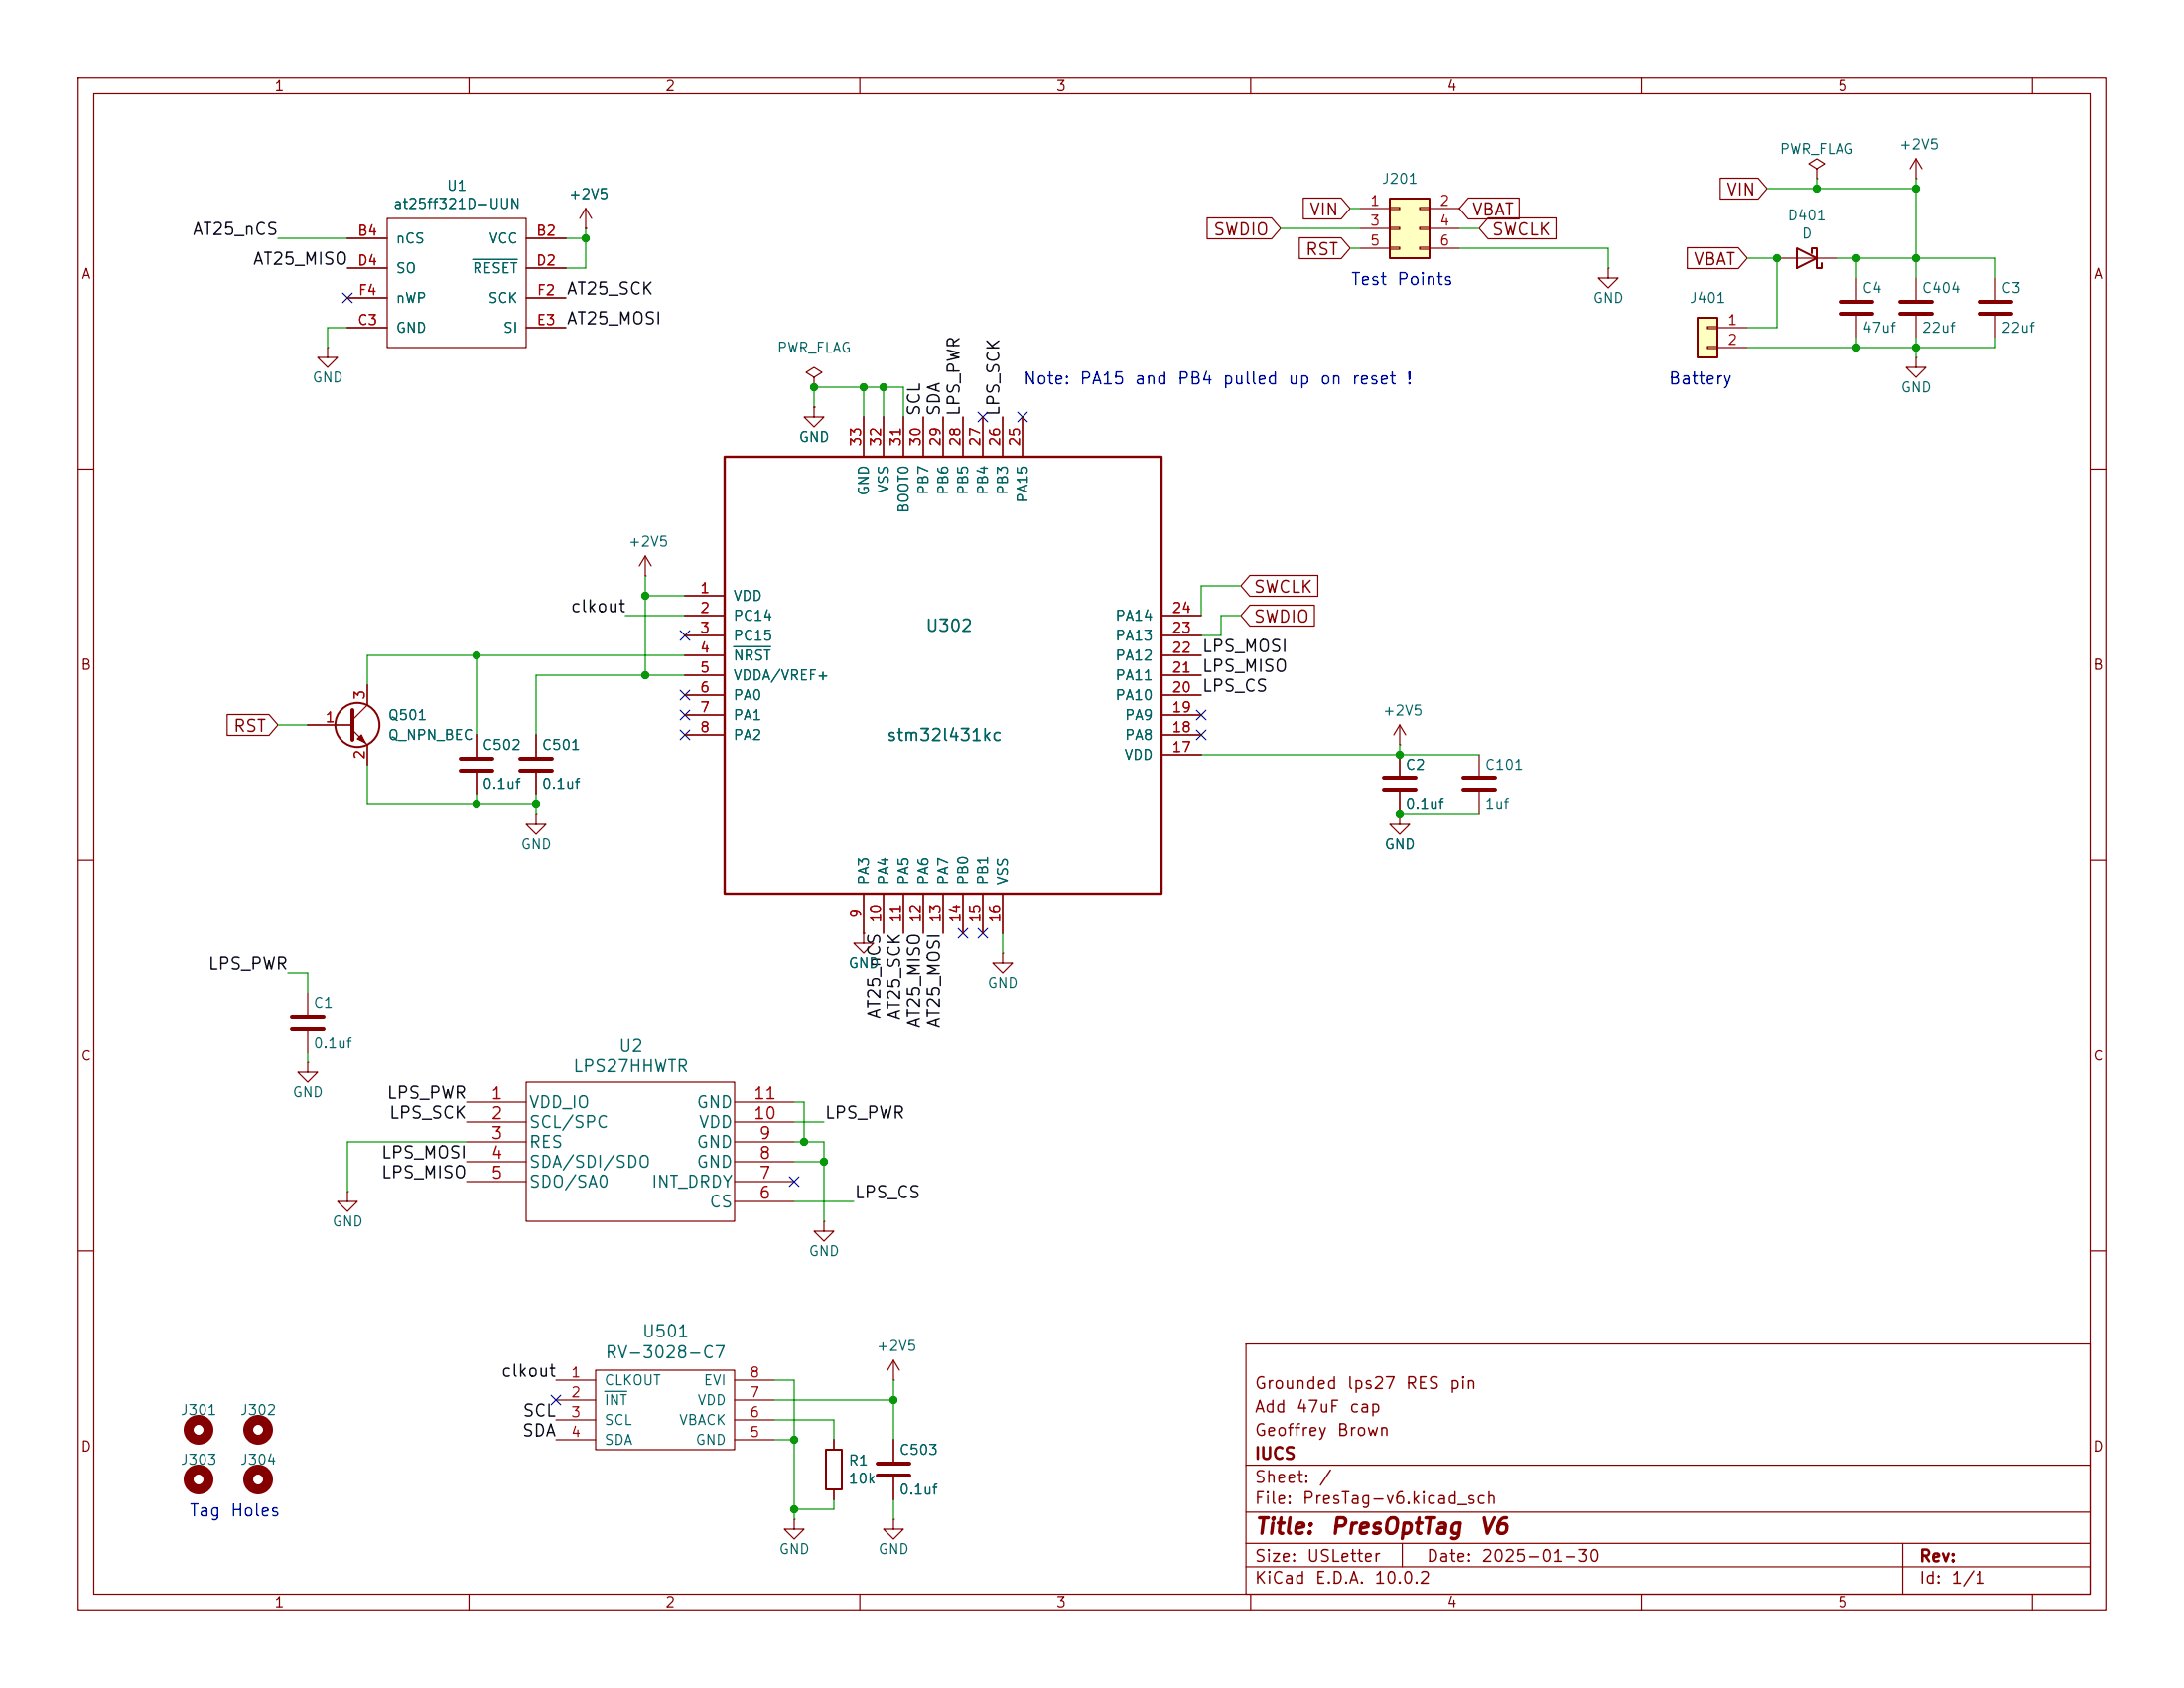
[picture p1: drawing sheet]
<svg xmlns="http://www.w3.org/2000/svg" width="279mm" height="216mm" viewBox="0 0 279 216" stroke-linecap="round" stroke-linejoin="round" font-family="sans-serif">
<g fill="none" stroke="#840000" stroke-width=".15">
<path d="M10 10h259.4v195.9h-259.4zM12 12h255.4v191.9h-255.4zM60 10v2M110 10v2M160 10v2M210 10v2M260 10v2M245.1 45.7v1.3h1.3l-1.3 1.3-1.3-1.3h1.3M245.1 45.7h.1M10 60h2M267.4 60h2M10 110h2"/>
<path d="M267.4 110h2M10 160h2M159.4 171.9h108v32h-108zM267.4 160h2M159.4 197.4h108M159.4 193.4h108M159.4 187.4h108M179.4 197.4v3M243.4 197.4v6.5M60 203.9v2M110 203.9v2M159.4 200.4h108"/>
<path d="M160 203.9v2M210 203.9v2M260 203.9v2"/>
</g>
<path d="M177.8 25.4h5.1v7.6h-5.1z" fill="#ffffc2"/>
<path d="M177.8 25.4h5.1v7.6h-5.1zM229.9 31.8l2.5 1.2-2.5 1.3zM231.8 32.4v-.6h.6v2.5h.6v-.6" fill="none" stroke="#840000" stroke-width=".25"/>
<g fill="none" stroke="#840000" stroke-width=".15">
<path d="M74.9 29.2h.1M74.9 26.7l-.7 1.2M74.9 26.7l.8 1.2M74.9 26.7v2.5M174 26.7h3.8M174 29.2h3.8M174 31.8h3.8M177.8 26.5h1.3v.3h-1.3zM177.8 29.1h1.3v.2h-1.3zM177.8 31.6h1.3v.3h-1.3zM181.6 26.5h1.3v.3h-1.3zM181.6 29.1h1.3v.2h-1.3z"/>
<path d="M181.6 31.6h1.3v.3h-1.3zM182.9 26.7h3.8M182.9 29.2h3.8M182.9 31.8h3.8M205.7 34.3v1.3h1.3l-1.3 1.2-1.2-1.2h1.2M205.7 34.3h.1M227.3 33h7.6M232.4 21.6l1-.6-1-.7-1 .7 1 .6v1.3M232.4 22.9h.1M245.1 22.9h.1M245.1 20.3l-.8 1.3M245.1 20.3l.8 1.3"/>
<path d="M245.1 20.3v2.6M41.9 44.5v1.2h1.3l-1.3 1.3-1.3-1.3h1.3M41.9 44.5h.1M104.1 48.3l1.1-.7-1.1-.6-1 .6 1 .7v1.2M104.1 49.5h.1M104.1 52.1v1.2h1.3l-1.3 1.3-1.2-1.3h1.2M104.1 52.1h.1M82.5 73.7h.1M82.5 71.1l-.7 1.3M82.5 71.1l.8 1.3M82.5 71.1v2.6M68.6 94v2.8"/>
<path d="M68.6 98.8v2.8M179.1 95.3h.1M179.1 92.7l-.8 1.3M179.1 92.7l.7 1.3M179.1 92.7v2.6M179.1 96.5v2.8M189.2 96.5v2.8M68.6 104.1v1.3h1.2l-1.2 1.3-1.3-1.3h1.3M68.6 104.1h.1M110.5 119.4v1.3h1.3l-1.3 1.2-1.3-1.2h1.3M110.5 119.4h.1M179.1 104.1v1.3h1.2l-1.2 1.3-1.3-1.3h1.3"/>
<path d="M179.1 104.1h.1M179.1 101.3v2.8M189.2 101.3v2.8M39.4 135.9v1.3h1.2l-1.2 1.2-1.3-1.2h1.3M39.4 135.9h.1M39.4 127v2.8M39.4 131.8v2.8"/>
</g>
<path d="M66.5 97h4.1M66.5 98.6h4.1M177 99.6h4.1M187.2 99.6h4.1M177 101.1h4.1M187.2 101.1h4.1M37.3 130h4.1M37.3 131.6h4.1" fill="none" stroke="#840000" stroke-width=".51"/>
<path d="M217.2 40.6h2.5v5.1h-2.5z" fill="#ffffc2"/>
<g fill="none" stroke="#840000" stroke-width=".25">
<path d="M217.2 40.6h2.5v5.1h-2.5zM105.7 185.4h2v5.1h-2z"/>
<circle cx="45.7" cy="92.7" r="2.82"/>
</g>
<g fill="none" stroke="#840000" stroke-width=".15">
<path d="M44.4 30.5h5.1M44.4 34.3h5.1M44.4 38.1h5.1M49.5 27.9h17.8v16.6h-17.8zM67.3 30.5h5.1M67.3 34.3h5.1M67.3 38.1h5.1M74.9 29.2h.1M154.4 27.9h8.3l1.1 1.3-1.1 1.3h-8.3zM166.2 30.4h5.4l1.1 1.4-1.1 1.3h-5.4zM166.7 25.3h4.9l1.1 1.4-1.1 1.3h-4.9zM187.8 25.3h6.6v2.7h-6.6l-1.1-1.3z"/>
<path d="M190.4 27.9h8.7v2.6h-8.7l-1.2-1.3zM215.9 31.7h6.5l1.1 1.3-1.1 1.4h-6.5zM220.1 22.8h4.8l1.2 1.3-1.2 1.4h-4.8zM237.5 35.6v2.8M245.1 35.6v2.8M255.3 35.6v2.8M44.4 41.9h5.1M67.3 41.9h5.1M104.1 52.1h.1M110.5 53.3v5.1M113 53.3v5.1M115.6 53.3v5.1"/>
<path d="M118.1 53.3v5.1M120.6 53.3v5.1M123.2 53.3v5.1M125.7 53.3v5.1M128.3 53.3v5.1M130.8 53.3v5.1M218.4 41.8h1.3v.2h-1.3zM218.4 44.3h1.3v.3h-1.3zM219.7 41.9h3.8M219.7 44.5h3.8M237.5 40.4v2.8M245.1 40.4v2.8"/>
<path d="M255.3 40.4v2.8M87.6 76.2h5.1M87.6 78.7h5.1M148.6 78.7h5.1M159.9 73.6h8.7v2.7h-8.7l-1.2-1.4zM159.9 77.4h8.3v2.7h-8.3l-1.2-1.4zM29.1 91.4h5.3l1.2 1.3-1.2 1.3h-5.3zM39.4 92.7h5.7M45.1 93.3l1.9 2v2.5M47 87.6v2.6l-1.9 1.9M61 94v2.8M61 98.8v2.8"/>
<path d="M68.6 94v2.8M68.6 98.8v2.8M87.6 81.3h5.1M87.6 83.8h5.1M87.6 86.4h5.1M87.6 88.9h5.1M87.6 91.4h5.1M87.6 94h5.1M148.6 81.3h5.1M148.6 83.8h5.1M148.6 86.4h5.1M148.6 88.9h5.1"/>
<path d="M148.6 91.4h5.1M148.6 94h5.1M148.6 96.5h5.1M179.1 96.5v2.8M110.5 119.4h.1M110.5 114.3v5.1M113 114.3v5.1M115.6 114.3v5.1M118.1 114.3v5.1M120.6 114.3v5.1M123.2 114.3v5.1M125.7 114.3v5.1"/>
<path d="M128.3 114.3v5.1M179.1 104.1h.1M179.1 101.3v2.8M67.3 138.4h26.7v17.8h-26.7zM128.3 121.9v1.3h1.2l-1.2 1.3-1.3-1.3h1.3M128.3 121.9h.1M44.4 152.4v1.3h1.3l-1.3 1.2-1.2-1.2h1.2M44.4 152.4h.1M59.7 141h7.6M59.7 143.5h7.6M59.7 146.1h7.6M59.7 148.6h7.6"/>
<path d="M59.7 151.1h7.6M94 141h7.6M94 143.5h7.6M94 146.1h7.6M94 148.6h7.6M94 151.1h7.6M94 153.7h7.6M105.4 156.2v1.3h1.3l-1.3 1.3-1.3-1.3h1.3M105.4 156.2h.1M71.1 176.5h5.1M71.1 179.1h5.1M76.2 175.3h17.8v10.1h-17.8z"/>
<path d="M94 176.5h5.1M94 179.1h5.1M114.3 176.5h.1M114.3 174v2.5M114.3 174l-.8 1.3M114.3 174l.8 1.3M71.1 181.6h5.1M71.1 184.2h5.1M94 181.6h5.1M94 184.2h5.1M101.6 194.3v1.3h1.3l-1.3 1.3-1.3-1.3h1.3M101.6 194.3h.1"/>
<path d="M106.7 184.2v1.2M106.7 190.5v1.3M114.3 194.3v1.3h1.3l-1.3 1.3-1.3-1.3h1.3M114.3 194.3h.1M114.3 184.2v2.7M114.3 189v2.8"/>
</g>
<path d="M235.5 38.6h4M243.1 38.6h4M253.2 38.6h4.1M235.5 40.1h4M243.1 40.1h4M253.2 40.1h4.1M45.1 90.8v3.8M58.9 97h4.1M58.9 98.6h4.1M112.3 187.2h4M112.3 188.7h4" fill="none" stroke="#840000" stroke-width=".51"/>
<path d="M45.7 94.5l.5-.5 .5 1z" fill="#840000" stroke="#840000" stroke-width=".15"/>
<path d="M60.5 33.2h5.7M93.9 82.7h4.7M77.3 178h2.9" fill="none" stroke="#006464" stroke-width=".15"/>
<path d="M92.7 58.4h55.9v55.9h-55.9z" fill="none" stroke="#840000" stroke-width=".3"/>
<g fill="none" stroke="#840000" stroke-width="1.3">
<circle cx="25.4" cy="189.2" r="1.27"/>
<circle cx="25.4" cy="182.9" r="1.27"/>
<circle cx="33" cy="189.2" r="1.27"/>
<circle cx="33" cy="182.9" r="1.27"/>
</g>
<g fill="none" stroke="#009600" stroke-width=".15">
<path d="M35.6 30.5h8.8M72.4 30.5h2.5M74.9 29.2v5.1h-2.5M163.8 29.2h10.2M172.7 31.8h1.3M172.7 26.7h1.3M186.7 29.2h2.5M186.7 31.8h19v2.5M223.5 33h3.8v8.9h-3.8M226.1 24.1h19M232.4 22.9v1.2M234.9 33h20.4v2.6"/>
<path d="M237.5 33v2.6M245.1 22.9v12.7M44.4 41.9h-2.5v2.6M104.1 52.1v-2.6h11.5v3.8M110.5 49.5v3.8M113 49.5v3.8M237.5 43.2v1.3M245.1 43.2v2.5M255.3 43.2v1.3h-31.8M80 78.7h7.6M82.5 76.2h5.1M82.5 73.7v12.7"/>
<path d="M158.7 78.7h-2.5v2.6h-2.5M158.7 74.9h-5v3.8M35.6 92.7h3.8M47 97.8v5.1h21.6M61 83.8v10.2M87.6 86.4h-19v7.6M87.6 83.8h-40.6v3.8M153.7 96.5h35.5M179.1 95.3v1.2M61 101.6v1.3M68.6 101.6v2.5M128.3 119.4v2.5"/>
<path d="M179.1 104.1h10.1M36.8 124.5h2.6v2.5M39.4 134.6v1.3M59.7 146.1h-15.3v6.3M101.6 146.1h3.8v10.1M101.6 148.6h3.8M101.6 153.7h7.6M101.6 141h1.3v5.1M101.6 143.5h3.8M99.1 176.5h2.5v17.8M99.1 179.1h15.2M114.3 176.5v7.7"/>
<path d="M99.1 181.6h7.6v2.6M99.1 184.2h2.5M106.7 191.8v1.2h-5.1M114.3 191.8v2.5"/>
</g>
<g fill="none" stroke="#000084" stroke-width=".15">
<path d="M43.8 37.5l1.3 1.2M45.1 37.5l-1.3 1.2M125.1 52.7l1.2 1.2M126.3 52.7l-1.2 1.2M130.2 52.7l1.2 1.2M131.4 52.7l-1.2 1.2M87 80.7l1.2 1.2M87 88.3l1.2 1.2M87 90.8l1.2 1.2M87 93.4l1.2 1.2M88.2 80.7l-1.2 1.2M88.2 88.3l-1.2 1.2"/>
<path d="M88.2 90.8l-1.2 1.2M88.2 93.4l-1.2 1.2M153.1 93.4l1.2 1.2M153.1 90.8l1.2 1.2M154.3 93.4l-1.2 1.2M154.3 90.8l-1.2 1.2M122.6 118.8l1.2 1.2M123.8 118.8l-1.2 1.2M125.1 118.8l1.2 1.2M126.3 118.8l-1.2 1.2M101 150.5l1.2 1.2M102.2 150.5l-1.2 1.2"/>
<path d="M70.5 178.5l1.2 1.2M71.7 178.5l-1.2 1.2"/>
</g>
<g fill="#009600" stroke="#009600" stroke-width=".13">
<circle cx="61" cy="102.9" r=".46"/>
<circle cx="68.6" cy="102.9" r=".46"/>
<circle cx="245.1" cy="24.1" r=".46"/>
<circle cx="245.1" cy="33" r=".46"/>
<circle cx="237.5" cy="44.5" r=".46"/>
<circle cx="245.1" cy="44.5" r=".46"/>
<circle cx="237.5" cy="33" r=".46"/>
<circle cx="227.3" cy="33" r=".46"/>
<circle cx="232.4" cy="24.1" r=".46"/>
<circle cx="104.1" cy="49.5" r=".46"/>
<circle cx="110.5" cy="49.5" r=".46"/>
<circle cx="113" cy="49.5" r=".46"/>
<circle cx="82.5" cy="86.4" r=".46"/>
<circle cx="74.9" cy="30.5" r=".46"/>
<circle cx="82.5" cy="76.2" r=".46"/>
<circle cx="61" cy="83.8" r=".46"/>
<circle cx="101.6" cy="193" r=".46"/>
<circle cx="105.4" cy="148.6" r=".46"/>
<circle cx="114.3" cy="179.1" r=".46"/>
<circle cx="102.9" cy="146.1" r=".46"/>
<circle cx="101.6" cy="184.2" r=".46"/>
<circle cx="179.1" cy="96.5" r=".46"/>
<circle cx="179.1" cy="104.1" r=".46"/>
</g>
<g font-size="2" fill="#840000">
<text x="160.4" y="196.7">Title:</text>
<text x="170.1" y="196.7">PresOptTag</text>
<text x="189.2" y="196.7">V6</text>
</g>
<g font-size="1.5" fill="#840000">
<text x="167.4" y="27.9">VIN</text>
<text x="188.2" y="27.9">VBAT</text>
<text x="220.8" y="25.4">VIN</text>
<text x="155.1" y="30.5">SWDIO</text>
<text x="166.9" y="33">RST</text>
<text x="190.8" y="30.5">SWCLK</text>
<text x="216.5" y="34.3">VBAT</text>
<text x="160.3" y="76.2">SWCLK</text>
<text x="160.3" y="80">SWDIO</text>
<text x="29.7" y="94">RST</text>
<text x="160.4" y="178">Grounded</text>
<text x="172.2" y="178">lps27</text>
<text x="179.7" y="178">RES</text>
<text x="185.3" y="178">pin</text>
<text x="160.4" y="184">Geoffrey</text>
<text x="160.4" y="181">Add</text>
<text x="165.7" y="181">47uF</text>
<text x="170.9" y="184">Brown</text>
<text x="172.5" y="181">cap</text>
<text x="160.4" y="190">Sheet:</text>
<text x="160.4" y="187">IUCS</text>
<text x="168.6" y="190">/</text>
<text x="160.4" y="192.7">File:</text>
<text x="166.5" y="192.7">PresTag-v6.kicad_sch</text>
<text x="160.4" y="202.9">KiCad</text>
<text x="160.4" y="200.1">Size:</text>
<text x="167.1" y="200.1">USLetter</text>
<text x="168.1" y="202.9">E.D.A.</text>
<text x="175.7" y="202.9">10.0.2</text>
<text x="182.4" y="200.1">Date:</text>
<text x="189.4" y="200.1">2025-01-30</text>
<text x="245.4" y="200.1">Rev:</text>
<text x="245.4" y="202.9">Id:</text>
<text x="249.5" y="202.9">1/1</text>
</g>
<g font-size="1.5" fill="#0f0f0f">
<text x="24.5" y="30.4">AT25_nCS</text>
<text x="32.3" y="34.3">AT25_MISO</text>
<text x="72.4" y="38.1">AT25_SCK</text>
<text x="72.4" y="41.9">AT25_MOSI</text>
<text x="118.1" y="53.3" transform="rotate(-90 118.1 53.3)">SCL</text>
<text x="120.6" y="53.3" transform="rotate(-90 120.6 53.3)">SDA</text>
<text x="123.2" y="53.3" transform="rotate(-90 123.2 53.3)">LPS_PWR</text>
<text x="128.2" y="53.3" transform="rotate(-90 128.2 53.3)">LPS_SCK</text>
<text x="72.9" y="78.7">clkout</text>
<text x="153.7" y="83.8">LPS_MOSI</text>
<text x="153.7" y="88.9">LPS_CS</text>
<text x="153.7" y="86.3">LPS_MISO</text>
<text x="26.5" y="124.4">LPS_PWR</text>
<text x="113" y="130.4" transform="rotate(-90 113 130.4)">AT25_nCS</text>
<text x="115.5" y="130.6" transform="rotate(-90 115.5 130.6)">AT25_SCK</text>
<text x="118.1" y="131.6" transform="rotate(-90 118.1 131.6)">AT25_MISO</text>
<text x="120.6" y="131.6" transform="rotate(-90 120.6 131.6)">AT25_MOSI</text>
<text x="49.4" y="140.9">LPS_PWR</text>
<text x="49.7" y="143.5">LPS_SCK</text>
<text x="105.4" y="143.5">LPS_PWR</text>
<text x="48.7" y="148.6">LPS_MOSI</text>
<text x="48.7" y="151.1">LPS_MISO</text>
<text x="109.2" y="153.6">LPS_CS</text>
<text x="64" y="176.5">clkout</text>
<text x="66.7" y="184.1">SDA</text>
<text x="66.8" y="181.6">SCL</text>
</g>
<g font-size="1.5" fill="#0000c2">
<text x="172.7" y="36.9">Test</text>
<text x="178.6" y="36.9">Points</text>
<text x="130.8" y="49.6">Note:</text>
<text x="138" y="49.6">PA15</text>
<text x="145" y="49.6">and</text>
<text x="150.5" y="49.6">PB4</text>
<text x="156.3" y="49.6">pulled</text>
<text x="164.7" y="49.6">up</text>
<text x="168.7" y="49.6">on</text>
<text x="172.8" y="49.6">reset</text>
<text x="179.8" y="49.6">!</text>
<text x="213.4" y="49.6">Battery</text>
<text x="24.1" y="194.3">Tag</text>
<text x="29.4" y="194.3">Holes</text>
</g>
<g font-size="1.5" fill="#006464">
<text x="118.3" y="81.2">U302</text>
<text x="113.3" y="95.1">stm32l431kc</text>
<text x="73.2" y="137.5">LPS27HHWTR</text>
<text x="79" y="134.8">U2</text>
<text x="67.6" y="142.1">VDD_IO</text>
<text x="89" y="142.1">GND</text>
<text x="67.6" y="144.7">SCL/SPC</text>
<text x="67.6" y="147.2">RES</text>
<text x="67.6" y="149.7">SDA/SDI/SDO</text>
<text x="89" y="149.7">GND</text>
<text x="89" y="147.2">GND</text>
<text x="89.3" y="144.7">VDD</text>
<text x="67.6" y="152.3">SDO/SA0</text>
<text x="83.2" y="152.3">INT_DRDY</text>
<text x="90.6" y="154.8">CS</text>
<text x="82" y="171.4">U501</text>
<text x="77.3" y="174.1">RV-3028-C7</text>
</g>
<g font-size="1.5" fill="#a90000">
<text x="62.7" y="141">1</text>
<text x="62.7" y="143.5">2</text>
<text x="96.3" y="143.5">10</text>
<text x="96.3" y="141">11</text>
<text x="62.7" y="146.1">3</text>
<text x="62.7" y="148.6">4</text>
<text x="97" y="148.6">8</text>
<text x="97" y="146.1">9</text>
<text x="62.7" y="151.1">5</text>
<text x="97" y="153.7">6</text>
<text x="97" y="151.1">7</text>
</g>
<g font-size="1.3" fill="#840000">
<text x="35" y="12">1</text>
<text x="85" y="12">2</text>
<text x="135" y="12">3</text>
<text x="185" y="12">4</text>
<text x="235" y="12">5</text>
<text x="10.3" y="36">A</text>
<text x="267.7" y="36">A</text>
<text x="10.3" y="86">B</text>
<text x="267.7" y="86">B</text>
<text x="10.3" y="136">C</text>
<text x="267.7" y="136">C</text>
<text x="10.3" y="186">D</text>
<text x="267.7" y="186">D</text>
<text x="35" y="205.9">1</text>
<text x="85" y="205.9">2</text>
<text x="135" y="205.9">3</text>
<text x="185" y="205.9">4</text>
<text x="235" y="205.9">5</text>
</g>
<g font-size="1.3" fill="#006464">
<text x="176.7" y="23.8">J201</text>
<text x="227.6" y="20">PWR_FLAG</text>
<text x="242.8" y="19.4">+2V5</text>
<text x="50.2" y="27">at25ff321D-UUN</text>
<text x="57" y="24.7">U1</text>
<text x="72.7" y="25.8">+2V5</text>
<text x="228.6" y="28.5">D401</text>
<text x="50.5" y="31.5">nCS</text>
<text x="50.5" y="35.3">SO</text>
<text x="60.3" y="35.3">RESET</text>
<text x="62.5" y="31.5">VCC</text>
<text x="230.4" y="30.8">D</text>
<text x="50.5" y="39.1">nWP</text>
<text x="62.3" y="39.1">SCK</text>
<text x="203.7" y="39.1">GND</text>
<text x="216" y="39.1">J401</text>
<text x="238.1" y="37.8">C4</text>
<text x="245.8" y="37.8">C404</text>
<text x="255.9" y="37.8">C3</text>
<text x="50.5" y="42.9">GND</text>
<text x="64.3" y="42.9">SI</text>
<text x="99.3" y="45.4">PWR_FLAG</text>
<text x="238.1" y="42.9">47uf</text>
<text x="245.8" y="42.9">22uf</text>
<text x="255.9" y="42.9">22uf</text>
<text x="39.9" y="49.2">GND</text>
<text x="243.1" y="50.5">GND</text>
<text x="102.1" y="56.9">GND</text>
<text x="111.5" y="63.5" transform="rotate(-90 111.5 63.5)">GND</text>
<text x="114" y="63.1" transform="rotate(-90 114 63.1)">VSS</text>
<text x="116.5" y="65.7" transform="rotate(-90 116.5 65.7)">BOOT0</text>
<text x="119.1" y="63.4" transform="rotate(-90 119.1 63.4)">PB7</text>
<text x="121.6" y="63.4" transform="rotate(-90 121.6 63.4)">PB6</text>
<text x="124.2" y="63.4" transform="rotate(-90 124.2 63.4)">PB5</text>
<text x="126.7" y="63.4" transform="rotate(-90 126.7 63.4)">PB4</text>
<text x="129.2" y="63.4" transform="rotate(-90 129.2 63.4)">PB3</text>
<text x="131.8" y="64.4" transform="rotate(-90 131.8 64.4)">PA15</text>
<text x="80.3" y="70.2">+2V5</text>
<text x="93.7" y="77.2">VDD</text>
<text x="93.7" y="79.7">PC14</text>
<text x="93.7" y="82.3">PC15</text>
<text x="142.6" y="82.3">PA13</text>
<text x="142.6" y="79.7">PA14</text>
<text x="93.7" y="84.8">NRST</text>
<text x="93.7" y="87.3">VDDA/VREF+</text>
<text x="93.7" y="89.9">PA0</text>
<text x="142.6" y="89.9">PA10</text>
<text x="142.6" y="87.3">PA11</text>
<text x="142.6" y="84.8">PA12</text>
<text x="49.5" y="95">Q_NPN_BEC</text>
<text x="49.5" y="92.4">Q501</text>
<text x="93.7" y="92.4">PA1</text>
<text x="93.7" y="95">PA2</text>
<text x="143.8" y="95">PA8</text>
<text x="143.8" y="92.4">PA9</text>
<text x="176.8" y="91.8">+2V5</text>
<text x="61.6" y="96.2">C502</text>
<text x="61.6" y="101.3">0.1uf</text>
<text x="69.2" y="96.2">C501</text>
<text x="69.2" y="101.3">0.1uf</text>
<text x="143.7" y="97.5">VDD</text>
<text x="179.7" y="98.8">C2</text>
<text x="189.9" y="98.8">C101</text>
<text x="179.7" y="103.8">0.1uf</text>
<text x="189.9" y="103.8">1uf</text>
<text x="66.5" y="108.9">GND</text>
<text x="111.5" y="113.3" transform="rotate(-90 111.5 113.3)">PA3</text>
<text x="114" y="113.3" transform="rotate(-90 114 113.3)">PA4</text>
<text x="116.5" y="113.3" transform="rotate(-90 116.5 113.3)">PA5</text>
<text x="119.1" y="113.3" transform="rotate(-90 119.1 113.3)">PA6</text>
<text x="121.6" y="113.3" transform="rotate(-90 121.6 113.3)">PA7</text>
<text x="124.2" y="113.3" transform="rotate(-90 124.2 113.3)">PB0</text>
<text x="126.7" y="113.3" transform="rotate(-90 126.7 113.3)">PB1</text>
<text x="129.2" y="113.3" transform="rotate(-90 129.2 113.3)">VSS</text>
<text x="177" y="108.9">GND</text>
<text x="108.5" y="124.2">GND</text>
<text x="40" y="129.2">C1</text>
<text x="126.2" y="126.7">GND</text>
<text x="40" y="134.3">0.1uf</text>
<text x="37.3" y="140.7">GND</text>
<text x="42.4" y="157.2">GND</text>
<text x="103.4" y="161">GND</text>
<text x="112" y="173.1">+2V5</text>
<text x="77.2" y="177.5">CLKOUT</text>
<text x="89.9" y="177.5">EVI</text>
<text x="23" y="181.3">J301</text>
<text x="30.6" y="181.3">J302</text>
<text x="77.2" y="180">INT</text>
<text x="77.2" y="182.6">SCL</text>
<text x="77.2" y="185.1">SDA</text>
<text x="86.8" y="182.6">VBACK</text>
<text x="88.9" y="185.1">GND</text>
<text x="89.1" y="180">VDD</text>
<text x="23" y="187.7">J303</text>
<text x="30.6" y="187.7">J304</text>
<text x="108.5" y="187.8">R1</text>
<text x="108.5" y="190.1">10k</text>
<text x="114.9" y="186.4">C503</text>
<text x="114.9" y="191.5">0.1uf</text>
<text x="99.6" y="199.1">GND</text>
<text x="112.3" y="199.1">GND</text>
</g>
<g font-size="1.3" fill="#a90000">
<text x="175.2" y="26.6">1</text>
<text x="175.2" y="29.2">3</text>
<text x="184.1" y="26.6">2</text>
<text x="184.1" y="29.2">4</text>
<text x="45.6" y="30.5">B4</text>
<text x="45.6" y="34.3">D4</text>
<text x="68.5" y="30.5">B2</text>
<text x="68.5" y="34.3">D2</text>
<text x="175.2" y="31.7">5</text>
<text x="184.1" y="31.7">6</text>
<text x="45.6" y="41.9">C3</text>
<text x="45.7" y="38.1">F4</text>
<text x="68.6" y="41.9">E3</text>
<text x="68.6" y="38.1">F2</text>
<text x="220.9" y="41.9">1</text>
<text x="220.9" y="44.4">2</text>
<text x="110.5" y="57.2" transform="rotate(-90 110.5 57.2)">33</text>
<text x="113" y="57.2" transform="rotate(-90 113 57.2)">32</text>
<text x="115.5" y="57.2" transform="rotate(-90 115.5 57.2)">31</text>
<text x="118.1" y="57.2" transform="rotate(-90 118.1 57.2)">30</text>
<text x="120.6" y="57.2" transform="rotate(-90 120.6 57.2)">29</text>
<text x="123.2" y="57.2" transform="rotate(-90 123.2 57.2)">28</text>
<text x="125.7" y="57.2" transform="rotate(-90 125.7 57.2)">27</text>
<text x="128.2" y="57.2" transform="rotate(-90 128.2 57.2)">26</text>
<text x="130.8" y="57.2" transform="rotate(-90 130.8 57.2)">25</text>
<text x="89.5" y="76.2">1</text>
<text x="89.5" y="78.7">2</text>
<text x="89.5" y="81.3">3</text>
<text x="89.5" y="83.8">4</text>
<text x="149.8" y="83.8">22</text>
<text x="149.8" y="81.3">23</text>
<text x="149.8" y="78.7">24</text>
<text x="47" y="89.6" transform="rotate(-90 47 89.6)">3</text>
<text x="89.5" y="86.3">5</text>
<text x="89.5" y="88.9">6</text>
<text x="149.8" y="88.9">20</text>
<text x="149.8" y="86.3">21</text>
<text x="41.5" y="92.7">1</text>
<text x="89.5" y="91.4">7</text>
<text x="89.5" y="94">8</text>
<text x="149.8" y="94">18</text>
<text x="149.8" y="91.4">19</text>
<text x="47" y="97.2" transform="rotate(-90 47 97.2)">2</text>
<text x="149.8" y="96.5">17</text>
<text x="110.5" y="117.5" transform="rotate(-90 110.5 117.5)">9</text>
<text x="113" y="118.2" transform="rotate(-90 113 118.2)">10</text>
<text x="115.5" y="118.2" transform="rotate(-90 115.5 118.2)">11</text>
<text x="118.1" y="118.2" transform="rotate(-90 118.1 118.2)">12</text>
<text x="120.6" y="118.2" transform="rotate(-90 120.6 118.2)">13</text>
<text x="123.2" y="118.2" transform="rotate(-90 123.2 118.2)">14</text>
<text x="125.7" y="118.2" transform="rotate(-90 125.7 118.2)">15</text>
<text x="128.2" y="118.2" transform="rotate(-90 128.2 118.2)">16</text>
<text x="73" y="176.5">1</text>
<text x="73" y="179">2</text>
<text x="95.8" y="179">7</text>
<text x="95.8" y="176.5">8</text>
<text x="73" y="181.6">3</text>
<text x="73" y="184.1">4</text>
<text x="95.8" y="184.1">5</text>
<text x="95.8" y="181.6">6</text>
</g>
</svg>
